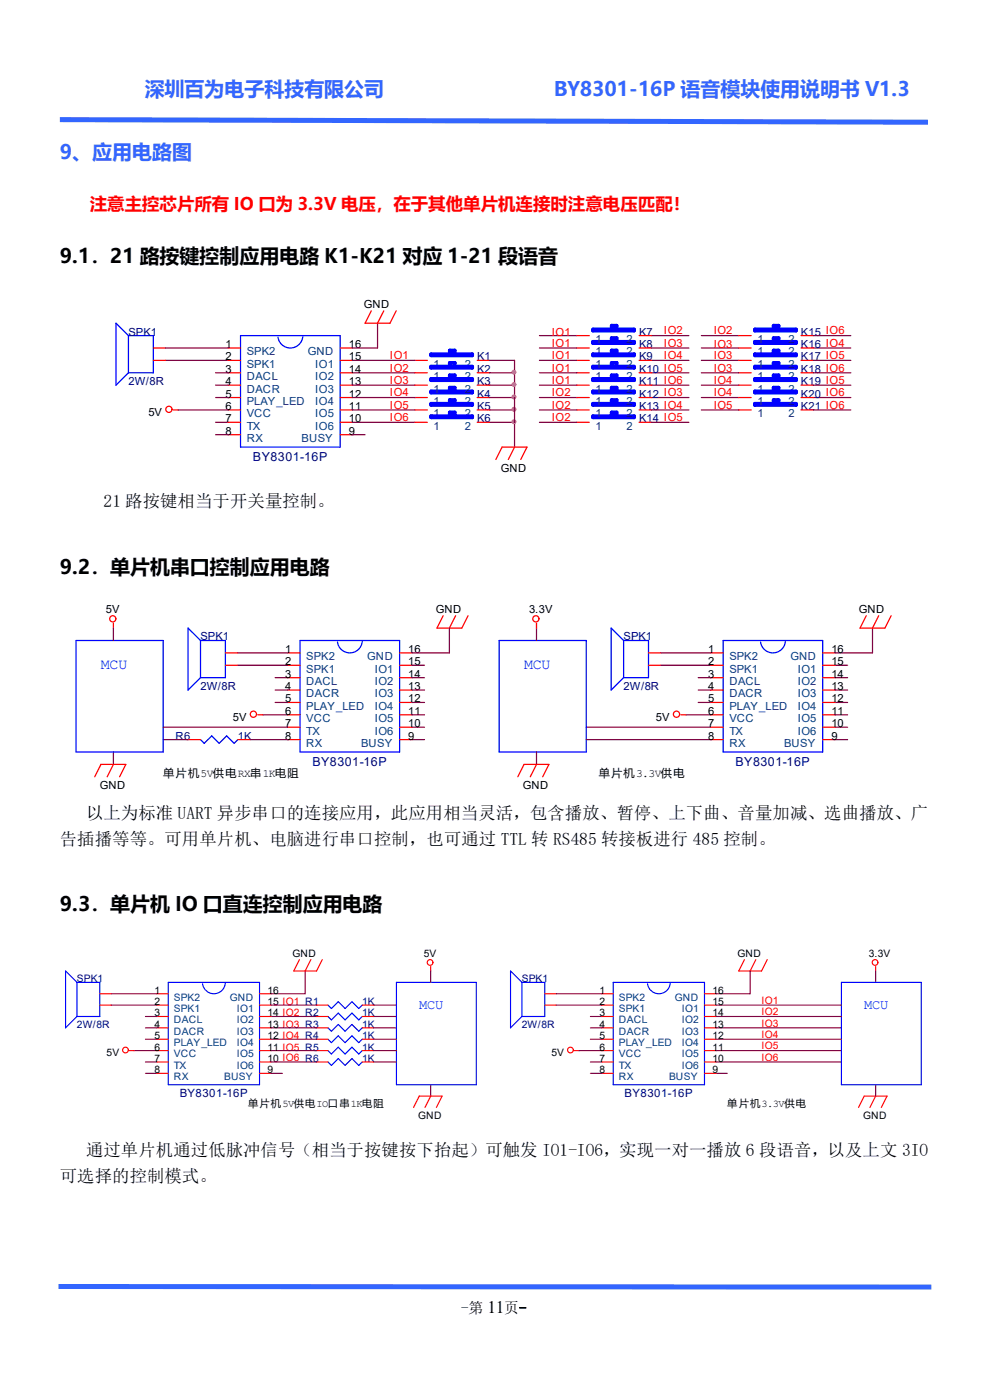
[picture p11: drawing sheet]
<svg xmlns="http://www.w3.org/2000/svg" width="210mm" height="297mm" viewBox="0 0 210 297" stroke-linecap="round" stroke-linejoin="round" font-family="sans-serif">
<g fill="#36f">
<path d="M12.7 24.9l184.2 .5-.1 1.1-184.1-.6z"/>
<path d="M12.4 272.4l185.2 .1v1.1l-185.2-.1z"/>
</g>
<g fill="none" stroke="#800040" stroke-width=".26">
<path d="M35.2 73.8h13.2M35.2 76.5h13.2M45.7 79.1h2.7M74.8 79.1h13.2M74.8 76.5h13.2M80.1 68.6v5.2h-5.3M103.9 79.1h5.2M103.9 76.5h5.2v18.4M114.4 71.2h8M114.4 79.1h8M114.4 73.8h8M114.4 76.5h8"/>
<path d="M138.2 71.2h7.9M138.2 79.1h7.9M138.2 73.8h7.9M138.2 76.5h7.9M148.8 71.2h7.9M148.8 79.1h7.9M148.8 73.8h7.9M148.8 76.5h7.9M172.6 71.2h7.9M172.6 79.1h7.9M172.6 73.8h7.9M172.6 76.5h7.9"/>
<path d="M37.8 87h10.6M45.7 89.6h2.7M45.7 81.7h2.7M45.7 84.3h2.7M45.7 92.2h2.7M74.8 89.6h13.2M74.8 81.7h13.2M74.8 84.3h13.2M74.8 87h13.2M74.8 92.2h2.6M103.9 89.6h5.2M103.9 81.7h5.2"/>
<path d="M103.9 84.3h5.2M103.9 87h5.2M114.4 89.6h8M114.4 81.7h8M114.4 84.3h8M114.4 87h8M138.2 89.6h7.9M138.2 81.7h7.9M138.2 84.3h7.9M138.2 87h7.9M148.8 81.7h7.9M148.8 84.3h7.9"/>
<path d="M148.8 87h7.9M172.6 81.7h7.9M172.6 84.3h7.9M172.6 87h7.9M24.1 133.3v2.6M50.5 138.5h10.5M95.3 133.3v5.2h-7.9M113.8 133.3v2.6M140.2 138.5h10.6M185.1 133.3v5.2h-7.9M24.1 159.5v2.7M34.6 156.9h5.3"/>
<path d="M34.6 154.3h26.4M50.5 141.1h10.5M53.1 156.9h7.9M55.7 151.6h5.3M58.4 146.4h2.6M58.4 143.8h2.6M58.4 149h2.6M87.4 151.6h2.6M87.4 156.9h2.6M87.4 146.4h2.6M87.4 154.3h2.6M87.4 141.1h2.6"/>
<path d="M87.4 143.8h2.6M87.4 149h2.6M113.8 159.5v2.7M124.4 156.9h26.4M124.4 154.3h26.4M140.2 141.1h10.6M145.5 151.6h5.3M148.1 146.4h2.7M148.1 143.8h2.7M148.1 149h2.7M177.2 151.6h2.6M177.2 156.9h2.6"/>
<path d="M177.2 146.4h2.6M177.2 154.3h2.6M177.2 141.1h2.6M177.2 143.8h2.6M177.2 149h2.6"/>
</g>
<g fill="none" stroke="#00f" stroke-width=".79">
<path d="M91.4 75.1h8.8v.3h-8.8zM91.4 77.8h8.8v.2h-8.8zM95.4 75.1v-.7h1.1v.7M95.4 77.8v-.8h1.1v.8M125.8 69.9h8.7v.2h-8.7zM125.8 72.5h8.7v.3h-8.7zM125.8 75.1h8.7v.3h-8.7zM125.8 77.8h8.7v.2h-8.7zM129.8 69.9v-.8h1v.8M129.8 72.5v-.8h1v.8M129.8 75.1v-.7h1v.7M129.8 77.8v-.8h1v.8"/>
<path d="M160.1 72.5h8.8v.3h-8.8zM160.1 75.1h8.8v.3h-8.8zM160.1 77.8h8.8v.2h-8.8zM160.1 69.9h8.8v.2h-8.8zM164.1 72.5v-.8h1.1v.8M164.1 75.1v-.7h1.1v.7M164.1 77.8v-.8h1.1v.8M164.1 69.9v-.8h1.1v.8M91.4 88.3h8.8v.2h-8.8zM91.4 80.4h8.8v.3h-8.8zM91.4 83h8.8v.3h-8.8zM91.4 85.7h8.8v.2h-8.8z"/>
<path d="M95.4 88.3v-.8h1.1v.8M95.4 80.4v-.8h1.1v.8M95.4 83v-.8h1.1v.8M95.4 85.7v-.8h1.1v.8M125.8 88.3h8.7v.2h-8.7zM125.8 80.4h8.7v.3h-8.7zM125.8 83h8.7v.3h-8.7zM125.8 85.7h8.7v.2h-8.7zM129.8 88.3v-.8h1v.8M129.8 80.4v-.8h1v.8M129.8 83v-.8h1v.8M129.8 85.7v-.8h1v.8"/>
<path d="M160.1 83h8.8v.3h-8.8zM160.1 85.7h8.8v.2h-8.8zM160.1 80.4h8.8v.3h-8.8zM164.1 83v-.8h1.1v.8M164.1 85.7v-.8h1.1v.8M164.1 80.4v-.8h1.1v.8"/>
</g>
<g fill="none" stroke="#f00" stroke-width=".26">
<path d="M32.5 73.8h2.7M32.5 76.5h2.7M48.4 73.8h2.6M48.4 76.5h2.6M48.4 79.1h2.6M72.2 73.8h2.6M72.2 76.5h2.6M72.2 79.1h2.6M78.8 65.9l-1.4 2.7h5.3l1.3-2.7M81.4 65.9l-1.3 2.7M88 76.5h2.7M88 79.1h2.7"/>
<path d="M101.2 76.5h2.7M101.2 79.1h2.7M122.4 73.8h2.6M122.4 76.5h2.6M122.4 79.1h2.6M122.4 71.2h2.6M135.6 73.8h2.6M135.6 76.5h2.6M135.6 79.1h2.6M135.6 71.2h2.6M156.7 73.8h2.6M156.7 76.5h2.6"/>
<path d="M156.7 79.1h2.6M156.7 71.2h2.6M169.9 73.8h2.7M169.9 76.5h2.7M169.9 79.1h2.7M169.9 71.2h2.7M36.8 87h1M48.4 89.6h2.6M48.4 81.7h2.6M48.4 84.3h2.6M48.4 87h2.6M48.4 92.2h2.6"/>
<path d="M72.2 89.6h2.6M72.2 81.7h2.6M72.2 84.3h2.6M72.2 87h2.6M72.2 92.2h2.6M88 89.6h2.7M88 81.7h2.7M88 84.3h2.7M88 87h2.7M101.2 89.6h2.7M101.2 81.7h2.7M101.2 84.3h2.7"/>
<path d="M101.2 87h2.7M105.2 97.5l1.3-2.6h5.3l-1.3 2.6M109.1 94.9l-1.3 2.6M122.4 89.6h2.6M122.4 81.7h2.6M122.4 84.3h2.6M122.4 87h2.6M135.6 89.6h2.6M135.6 81.7h2.6M135.6 84.3h2.6M135.6 87h2.6M156.7 81.7h2.6"/>
<path d="M156.7 84.3h2.6M156.7 87h2.6M169.9 81.7h2.7M169.9 84.3h2.7M169.9 87h2.7M24.1 132.2v1.1M47.8 138.5h2.7M61 138.5h2.7M84.8 138.5h2.6M94 130.6l-1.3 2.7h5.3l1.3-2.7M96.6 130.6l-1.3 2.7M113.8 132.2v1.1"/>
<path d="M137.6 138.5h2.6M150.8 138.5h2.6M174.5 138.5h2.7M183.8 130.6l-1.4 2.7h5.3l1.3-2.7M186.4 130.6l-1.3 2.7M39.9 156.9h2.6M47.8 141.1h2.7M50.5 156.9h2.6M54.7 151.6h1M61 141.1h2.7M61 156.9h2.7M61 146.4h2.7"/>
<path d="M61 143.8h2.7M61 149h2.7M61 151.6h2.7M61 154.3h2.7M84.8 141.1h2.6M84.8 156.9h2.6M84.8 146.4h2.6M84.8 143.8h2.6M84.8 149h2.6M84.8 151.6h2.6M84.8 154.3h2.6M137.6 141.1h2.6"/>
<path d="M144.4 151.6h1.1M150.8 141.1h2.6M150.8 156.9h2.6M150.8 146.4h2.6M150.8 143.8h2.6M150.8 149h2.6M150.8 151.6h2.6M150.8 154.3h2.6M174.5 141.1h2.7M174.5 156.9h2.7M174.5 146.4h2.7M174.5 143.8h2.7"/>
<path d="M174.5 149h2.7M174.5 151.6h2.7M174.5 154.3h2.7M20.1 164.8l1.3-2.6h5.3l-1.3 2.6M24.1 162.2l-1.4 2.6M109.8 164.8l1.4-2.6h5.2l-1.3 2.6M113.8 162.2l-1.3 2.6"/>
<circle cx="35.8" cy="86.8" r=".66"/>
<circle cx="23.9" cy="131.3" r=".66"/>
<circle cx="113.7" cy="131.3" r=".66"/>
<circle cx="53.8" cy="151.5" r=".66"/>
<circle cx="143.5" cy="151.5" r=".66"/>
</g>
<g fill="none" stroke="#00f" stroke-width=".26">
<path d="M27.2 71.2h5.3v7.9h-5.3M27.2 71.2v7.9M27.2 71.2l-2.6-2.6v13.1l2.6-2.6M51 71.2h21.2v23.7h-21.2zM64.2 71.4a2.64 2.64 0 0 1-2.6 2.4 2.64 2.64 0 0 1-2.6-2.3M16.1 135.9h18.5v23.6h-18.5zM42.5 135.9h5.3v7.9h-5.3M42.5 135.9v7.9M42.5 135.9l-2.6-2.6v13.1l2.6-2.6M63.7 135.9h21.1v23.6h-21.1zM76.8 136.1a2.64 2.64 0 0 1-2.5 2.4 2.64 2.64 0 0 1-2.7-2.3M105.9 135.9h18.5v23.6h-18.5z"/>
<path d="M132.3 135.9h5.3v7.9h-5.3M132.3 135.9v7.9M132.3 135.9l-2.7-2.6v13.1l2.7-2.6M153.4 135.9h21.1v23.6h-21.1zM166.6 136.1a2.64 2.64 0 0 1-2.6 2.4 2.64 2.64 0 0 1-2.7-2.3M42.5 156.9l.8 .8 1.6-1.6 1.6 1.6 1.6-1.6 1.6 1.6 .8-.8"/>
</g>
<g fill="#f0f" stroke="#f0f" stroke-width=".26">
<circle cx="109" cy="86.8" r=".4"/>
<circle cx="109" cy="84.2" r=".4"/>
<circle cx="109" cy="81.6" r=".4"/>
<circle cx="109" cy="89.5" r=".4"/>
<circle cx="109" cy="79" r=".4"/>
</g>
<g fill="none" stroke="#800040" stroke-width=".24">
<path d="M23.6 210.8h9.7M23.6 213.2h9.7M30.9 218.1h2.4M30.9 215.6h2.4M57.5 218.1h9.7M57.5 215.6h9.7M57.5 213.2h9.7M64.7 206v4.8h-7.2M79.3 218.1h4.8M79.3 215.6h4.8M79.3 213.2h4.8M91.4 206v2.4"/>
<path d="M118 210.8h9.7M118 213.2h9.7M125.2 218.1h2.5M125.2 215.6h2.5M151.9 218.1h26.6M151.9 215.6h26.6M151.9 213.2h26.6M159.1 206v4.8h-7.2M185.7 206v2.4M28.4 222.9h4.9M30.9 227.7h2.4M30.9 220.5h2.4"/>
<path d="M30.9 225.3h2.4M57.5 222.9h9.7M57.5 227.7h2.4M57.5 220.5h9.7M57.5 225.3h9.7M79.3 222.9h4.8M79.3 220.5h4.8M79.3 225.3h4.8M91.4 230.1v2.4M122.8 222.9h4.9M125.2 227.7h2.5M125.2 220.5h2.5"/>
<path d="M125.2 225.3h2.5M151.9 222.9h26.6M151.9 227.7h2.4M151.9 220.5h26.6M151.9 225.3h26.6M185.7 230.1v2.4"/>
</g>
<g fill="none" stroke="#f00" stroke-width=".24">
<path d="M21.2 210.8h2.4M21.2 213.2h2.4M33.3 218.1h2.4M33.3 210.8h2.4M33.3 213.2h2.4M33.3 215.6h2.4M55.1 218.1h2.4M55.1 210.8h2.4M55.1 213.2h2.4M55.1 215.6h2.4M63.5 203.6l-1.2 2.4h4.9l1.2-2.4M65.9 203.6l-1.2 2.4"/>
<path d="M67.2 218.1h2.4M67.2 213.2h2.4M67.2 215.6h2.4M76.8 218.1h2.5M76.8 213.2h2.5M76.8 215.6h2.5M91.4 205v1M115.6 210.8h2.4M115.6 213.2h2.4M127.7 218.1h2.4M127.7 210.8h2.4M127.7 213.2h2.4"/>
<path d="M127.7 215.6h2.4M149.4 218.1h2.5M149.4 210.8h2.5M149.4 213.2h2.5M149.4 215.6h2.5M157.9 203.6l-1.2 2.4h4.8l1.3-2.4M160.3 203.6l-1.2 2.4M185.7 205v1M27.5 222.9h.9M33.3 222.9h2.4M33.3 220.5h2.4M33.3 225.3h2.4"/>
<path d="M33.3 227.7h2.4M55.1 222.9h2.4M55.1 220.5h2.4M55.1 225.3h2.4M55.1 227.7h2.4M67.2 222.9h2.4M67.2 220.5h2.4M67.2 225.3h2.4M76.8 222.9h2.5M76.8 220.5h2.5M76.8 225.3h2.5M87.7 234.9l1.2-2.4h4.9l-1.2 2.4"/>
<path d="M91.4 232.5l-1.3 2.4M121.9 222.9h.9M127.7 222.9h2.4M127.7 220.5h2.4M127.7 225.3h2.4M127.7 227.7h2.4M149.4 222.9h2.5M149.4 220.5h2.5M149.4 225.3h2.5M149.4 227.7h2.5M182.1 234.9l1.2-2.4h4.9l-1.2 2.4M185.7 232.5l-1.2 2.4"/>
<circle cx="91.2" cy="204.2" r=".6"/>
<circle cx="185.6" cy="204.2" r=".6"/>
<circle cx="26.6" cy="222.8" r=".6"/>
<circle cx="121" cy="222.8" r=".6"/>
</g>
<g fill="none" stroke="#00f" stroke-width=".24">
<path d="M16.3 208.4h4.9v7.2h-4.9M16.3 208.4v7.2M16.3 208.4l-2.4-2.4v12.1l2.4-2.5M35.7 208.4h19.4v21.7h-19.4zM47.8 208.6a2.42 2.42 0 0 1-2.4 2.2 2.42 2.42 0 0 1-2.4-2.1M69.6 218.1l.7 .7 1.5-1.5 1.4 1.5 1.5-1.5 1.4 1.5 .7-.7M69.6 213.2l.7 .8 1.5-1.5 1.4 1.5 1.5-1.5 1.4 1.5 .7-.8M69.6 215.6l.7 .8 1.5-1.5 1.4 1.5 1.5-1.5 1.4 1.5 .7-.8M84.1 208.4h16.9v21.7h-16.9zM110.7 208.4h4.9v7.2h-4.9M110.7 208.4v7.2M110.7 208.4l-2.4-2.4v12.1l2.4-2.5"/>
<path d="M130.1 208.4h19.3v21.7h-19.3zM142.2 208.6a2.42 2.42 0 0 1-2.4 2.2 2.42 2.42 0 0 1-2.4-2.1M178.5 208.4h16.9v21.7h-16.9zM69.6 220.5l.7 .7 1.5-1.5 1.4 1.5 1.5-1.5 1.4 1.5 .7-.7M69.6 222.9l.7 .7 1.5-1.4 1.4 1.4 1.5-1.4 1.4 1.4 .7-.7M69.6 225.3l.7 .7 1.5-1.4 1.4 1.4 1.5-1.4 1.4 1.4 .7-.7"/>
</g>
<g font-size="4.2" fill="#36f">
<text x="30.7" y="20.3">深圳百为电子科技有限公司</text>
<text x="117.5" y="20.3">BY8301-16P 语音模块使用说明书 V1.3</text>
<text x="12.7" y="33.7">9、应用电路图</text>
</g>
<g font-size="4.2">
<text x="12.7" y="55.7">9.1．21 路按键控制应用电路 K1-K21 对应 1-21 段语音</text>
<text x="12.7" y="121.8">9.2．单片机串口控制应用电路</text>
<text x="12.7" y="193.3">9.3．单片机 IO 口直连控制应用电路</text>
</g>
<text font-size="3.7" fill="#f00" x="19" y="44.5">注意主控芯片所有 IO 口为 3.3V 电压，在于其他单片机连接时注意电压匹配！</text>
<g font-size="3.7">
<text x="22" y="107.6">21 路按键相当于开关量控制。</text>
<text x="18.2" y="173.7">以上为标准 UART 异步串口的连接应用，此应用相当灵活，包含播放、暂停、上下曲、音量加减、选曲播放、广</text>
<text x="12.7" y="179.2">告插播等等。可用单片机、电脑进行串口控制，也可通过 TTL 转 RS485 转接板进行 485 控制。</text>
<text x="18.2" y="245.2">通过单片机通过低脉冲信号（相当于按键按下抬起）可触发 IO1-IO6，实现一对一播放 6 段语音，以及上文 3IO</text>
<text x="12.7" y="250.7">可选择的控制模式。</text>
<text x="103.4" y="278.6">11</text>
</g>
<g font-size="3.2" fill="#00f">
<text x="21.4" y="141.9">MCU</text>
<text x="111.2" y="141.9">MCU</text>
</g>
<g font-size="3.2">
<text x="97.8" y="278.6">-第</text>
<text x="106.9" y="278.6">页-</text>
</g>
<g font-size="2.9" fill="#00f">
<text x="88.9" y="214">MCU</text>
<text x="183.3" y="214">MCU</text>
</g>
<g font-size="2.6" fill="#000080">
<text x="53.7" y="97.7">BY8301-16P</text>
<text x="66.3" y="162.4">BY8301-16P</text>
<text x="156" y="162.4">BY8301-16P</text>
</g>
<g font-size="2.4">
<text x="77.2" y="65.4">GND</text>
<text x="47.9" y="73.8">1</text>
<text x="47.9" y="76.5">2</text>
<text x="74" y="76.5">15</text>
<text x="74" y="73.8">16</text>
<text x="47.9" y="81.7">4</text>
<text x="47.9" y="79.1">3</text>
<text x="74" y="81.7">13</text>
<text x="74" y="79.1">14</text>
<text x="31.5" y="88.3">5V</text>
<text x="47.9" y="84.3">5</text>
<text x="47.9" y="87">6</text>
<text x="47.9" y="89.6">7</text>
<text x="74" y="89.6">10</text>
<text x="74" y="87">11</text>
<text x="74" y="84.3">12</text>
<text x="47.9" y="92.2">8</text>
<text x="74" y="92.2">9</text>
<text x="106.2" y="100.1">GND</text>
<text x="22.5" y="130.1">5V</text>
<text x="92.4" y="130.1">GND</text>
<text x="112.2" y="130.1">3.3V</text>
<text x="182.2" y="130.1">GND</text>
<text x="60.5" y="138.5">1</text>
<text x="60.5" y="141.1">2</text>
<text x="60.5" y="143.8">3</text>
<text x="86.6" y="143.8">14</text>
<text x="86.6" y="141.1">15</text>
<text x="86.6" y="138.5">16</text>
<text x="150.2" y="138.5">1</text>
<text x="150.2" y="141.1">2</text>
<text x="150.2" y="143.8">3</text>
<text x="176.4" y="143.8">14</text>
<text x="176.4" y="141.1">15</text>
<text x="176.4" y="138.5">16</text>
<text x="60.5" y="146.4">4</text>
<text x="60.5" y="149">5</text>
<text x="86.6" y="149">12</text>
<text x="86.6" y="146.4">13</text>
<text x="150.2" y="146.4">4</text>
<text x="150.2" y="149">5</text>
<text x="176.4" y="149">12</text>
<text x="176.4" y="146.4">13</text>
<text x="49.4" y="153">5V</text>
<text x="60.5" y="151.6">6</text>
<text x="60.5" y="154.3">7</text>
<text x="86.6" y="154.3">10</text>
<text x="86.6" y="151.6">11</text>
<text x="139.1" y="153">5V</text>
<text x="150.2" y="151.6">6</text>
<text x="150.2" y="154.3">7</text>
<text x="176.4" y="154.3">10</text>
<text x="176.4" y="151.6">11</text>
<text x="60.5" y="156.9">8</text>
<text x="86.6" y="156.9">9</text>
<text x="150.2" y="156.9">8</text>
<text x="176.4" y="156.9">9</text>
<text x="21.2" y="167.4">GND</text>
<text x="34.6" y="164.8">单片机5V供电RX串1K电阻</text>
<text x="110.9" y="167.4">GND</text>
<text x="127" y="164.8">单片机3.3V供电</text>
</g>
<g font-size="2.4" fill="#000080">
<text x="27.2" y="71.2">SPK1</text>
<text x="135.6" y="71.2">K7</text>
<text x="169.9" y="71.2">K15 IO6</text>
<text x="101.2" y="76.5">K1</text>
<text x="135.6" y="73.8">K8</text>
<text x="135.6" y="76.5">K9</text>
<text x="169.9" y="73.8">K16 IO4</text>
<text x="169.9" y="76.5">K17 IO5</text>
<text x="27.2" y="81.7">2W/8R</text>
<text x="101.2" y="79.1">K2</text>
<text x="101.2" y="81.7">K3</text>
<text x="135.6" y="79.1">K10 IO5</text>
<text x="135.6" y="81.7">K11 IO6</text>
<text x="169.9" y="79.1">K18 IO6</text>
<text x="169.9" y="81.7">K19 IO5</text>
<text x="101.2" y="84.3">K4</text>
<text x="101.2" y="87">K5</text>
<text x="101.2" y="89.6">K6</text>
<text x="135.6" y="89.6">K14 IO5</text>
<text x="135.6" y="87">K13 IO4</text>
<text x="135.6" y="84.3">K12 IO3</text>
<text x="169.9" y="87">K21 IO6</text>
<text x="169.9" y="84.3">K20 IO6</text>
<text x="42.5" y="135.9">SPK1</text>
<text x="132.3" y="135.9">SPK1</text>
<text x="42.5" y="146.4">2W/8R</text>
<text x="132.3" y="146.4">2W/8R</text>
<text x="37.3" y="156.9">R6</text>
<text x="50.5" y="156.9">1K</text>
<text x="38.1" y="232.8">BY8301-16P</text>
<text x="132.5" y="232.8">BY8301-16P</text>
</g>
<g font-size="2.4" fill="#f00">
<text x="117.1" y="71.2">IO1</text>
<text x="140.9" y="70.9">IO2</text>
<text x="151.4" y="70.9">IO2</text>
<text x="82.7" y="76.2">IO1</text>
<text x="117.1" y="76.2">IO1</text>
<text x="117.1" y="73.6">IO1</text>
<text x="140.9" y="73.6">IO3</text>
<text x="140.9" y="76.2">IO4</text>
<text x="151.4" y="76.2">IO3</text>
<text x="151.4" y="73.8">IO3</text>
<text x="82.7" y="78.8">IO2</text>
<text x="82.7" y="81.4">IO3</text>
<text x="117.1" y="81.4">IO1</text>
<text x="117.1" y="78.8">IO1</text>
<text x="151.4" y="81.4">IO4</text>
<text x="151.4" y="78.8">IO3</text>
<text x="82.7" y="89.3">IO6</text>
<text x="82.7" y="84.1">IO4</text>
<text x="82.7" y="86.7">IO5</text>
<text x="117.1" y="84.1">IO2</text>
<text x="117.1" y="89.3">IO2</text>
<text x="117.1" y="86.7">IO2</text>
<text x="151.4" y="86.7">IO5</text>
<text x="151.4" y="84.1">IO4</text>
</g>
<g font-size="2.4" fill="#004080">
<text x="52.3" y="75.4">SPK2</text>
<text x="65.3" y="75.4">GND</text>
<text x="126.3" y="75.4">1</text>
<text x="126.3" y="72.8">1</text>
<text x="132.9" y="75.4">2</text>
<text x="132.9" y="72.8">2</text>
<text x="160.7" y="75.4">1</text>
<text x="160.7" y="72.8">1</text>
<text x="167.3" y="75.4">2</text>
<text x="167.3" y="72.8">2</text>
<text x="52.3" y="78">SPK1</text>
<text x="52.3" y="83.3">DACR</text>
<text x="52.3" y="80.7">DACL</text>
<text x="66.9" y="83.3">IO3</text>
<text x="66.9" y="80.7">IO2</text>
<text x="66.9" y="78">IO1</text>
<text x="92" y="78">1</text>
<text x="92" y="80.7">1</text>
<text x="92" y="83.3">1</text>
<text x="98.6" y="78">2</text>
<text x="98.6" y="80.7">2</text>
<text x="98.6" y="83.3">2</text>
<text x="126.3" y="80.7">1</text>
<text x="126.3" y="78">1</text>
<text x="126.3" y="83.3">1</text>
<text x="132.9" y="80.7">2</text>
<text x="132.9" y="78">2</text>
<text x="132.9" y="83.3">2</text>
<text x="160.7" y="80.7">1</text>
<text x="160.7" y="83.3">1</text>
<text x="160.7" y="78">1</text>
<text x="167.3" y="80.7">2</text>
<text x="167.3" y="83.3">2</text>
<text x="167.3" y="78">2</text>
<text x="52.3" y="85.9">PLAY_LED</text>
<text x="52.3" y="88.5">VCC</text>
<text x="66.9" y="88.5">IO5</text>
<text x="66.9" y="85.9">IO4</text>
<text x="92" y="85.9">1</text>
<text x="92" y="88.5">1</text>
<text x="98.6" y="85.9">2</text>
<text x="98.6" y="88.5">2</text>
<text x="126.3" y="88.5">1</text>
<text x="126.3" y="85.9">1</text>
<text x="132.9" y="88.5">2</text>
<text x="132.9" y="85.9">2</text>
<text x="160.7" y="88.5">1</text>
<text x="160.7" y="85.9">1</text>
<text x="167.3" y="88.5">2</text>
<text x="167.3" y="85.9">2</text>
<text x="52.3" y="91.2">TX</text>
<text x="52.3" y="93.8">RX</text>
<text x="64" y="93.8">BUSY</text>
<text x="66.9" y="91.2">IO6</text>
<text x="92" y="91.2">1</text>
<text x="98.6" y="91.2">2</text>
<text x="126.3" y="91.2">1</text>
<text x="132.9" y="91.2">2</text>
<text x="65" y="140.1">SPK2</text>
<text x="65" y="142.7">SPK1</text>
<text x="77.9" y="140.1">GND</text>
<text x="79.5" y="142.7">IO1</text>
<text x="154.7" y="140.1">SPK2</text>
<text x="154.7" y="142.7">SPK1</text>
<text x="167.7" y="140.1">GND</text>
<text x="169.2" y="142.7">IO1</text>
<text x="65" y="148">DACR</text>
<text x="65" y="145.3">DACL</text>
<text x="79.5" y="148">IO3</text>
<text x="79.5" y="145.3">IO2</text>
<text x="154.7" y="148">DACR</text>
<text x="154.7" y="145.3">DACL</text>
<text x="169.2" y="148">IO3</text>
<text x="169.2" y="145.3">IO2</text>
<text x="65" y="150.6">PLAY_LED</text>
<text x="65" y="153.2">VCC</text>
<text x="65" y="155.9">TX</text>
<text x="79.5" y="155.9">IO6</text>
<text x="79.5" y="153.2">IO5</text>
<text x="79.5" y="150.6">IO4</text>
<text x="154.7" y="150.6">PLAY_LED</text>
<text x="154.7" y="153.2">VCC</text>
<text x="154.7" y="155.9">TX</text>
<text x="169.2" y="155.9">IO6</text>
<text x="169.2" y="153.2">IO5</text>
<text x="169.2" y="150.6">IO4</text>
<text x="65" y="158.5">RX</text>
<text x="76.6" y="158.5">BUSY</text>
<text x="154.7" y="158.5">RX</text>
<text x="166.3" y="158.5">BUSY</text>
</g>
<g font-size="2.2">
<text x="62.1" y="203.1">GND</text>
<text x="89.9" y="203.1">5V</text>
<text x="156.5" y="203.1">GND</text>
<text x="184.3" y="203.1">3.3V</text>
<text x="32.8" y="210.8">1</text>
<text x="32.8" y="213.2">2</text>
<text x="32.8" y="215.6">3</text>
<text x="56.7" y="215.6">14 IO2 R2</text>
<text x="56.7" y="213.2">15 IO1 R1</text>
<text x="56.7" y="210.8">16</text>
<text x="127.2" y="210.8">1</text>
<text x="127.2" y="213.2">2</text>
<text x="127.2" y="215.6">3</text>
<text x="151.1" y="215.6">14</text>
<text x="151.1" y="213.2">15</text>
<text x="151.1" y="210.8">16</text>
<text x="32.8" y="218.1">4</text>
<text x="32.8" y="220.5">5</text>
<text x="56.7" y="220.5">12 IO4 R4</text>
<text x="56.7" y="218.1">13 IO3 R3</text>
<text x="127.2" y="218.1">4</text>
<text x="127.2" y="220.5">5</text>
<text x="151.1" y="220.5">12</text>
<text x="151.1" y="218.1">13</text>
<text x="22.6" y="224.1">5V</text>
<text x="32.8" y="222.9">6</text>
<text x="32.8" y="225.3">7</text>
<text x="32.8" y="227.7">8</text>
<text x="56.7" y="227.7">9</text>
<text x="56.7" y="225.3">10 IO6 R6</text>
<text x="56.7" y="222.9">11 IO5 R5</text>
<text x="117" y="224.1">5V</text>
<text x="127.2" y="222.9">6</text>
<text x="127.2" y="225.3">7</text>
<text x="127.2" y="227.7">8</text>
<text x="151.1" y="227.7">9</text>
<text x="151.1" y="225.3">10</text>
<text x="151.1" y="222.9">11</text>
<text x="52.6" y="234.9">单片机5V供电IO口串1K电阻</text>
<text x="88.7" y="237.4">GND</text>
<text x="154.3" y="234.9">单片机3.3V供电</text>
<text x="183.1" y="237.4">GND</text>
</g>
<g font-size="2.2" fill="#000080">
<text x="16.3" y="208.4">SPK1</text>
<text x="110.7" y="208.4">SPK1</text>
<text x="76.8" y="213.2">1K</text>
<text x="76.8" y="215.6">1K</text>
<text x="16.3" y="218.1">2W/8R</text>
<text x="76.8" y="218.1">1K</text>
<text x="76.8" y="220.5">1K</text>
<text x="110.7" y="218.1">2W/8R</text>
<text x="76.8" y="222.9">1K</text>
<text x="76.8" y="225.3">1K</text>
</g>
<g font-size="2.2" fill="#004080">
<text x="36.9" y="212.3">SPK2</text>
<text x="36.9" y="214.7">SPK1</text>
<text x="48.8" y="212.3">GND</text>
<text x="50.2" y="214.7">IO1</text>
<text x="131.3" y="212.3">SPK2</text>
<text x="131.3" y="214.7">SPK1</text>
<text x="143.2" y="212.3">GND</text>
<text x="144.6" y="214.7">IO1</text>
<text x="36.9" y="219.5">DACR</text>
<text x="36.9" y="217.1">DACL</text>
<text x="36.9" y="221.9">PLAY_LED</text>
<text x="50.2" y="221.9">IO4</text>
<text x="50.2" y="219.5">IO3</text>
<text x="50.2" y="217.1">IO2</text>
<text x="131.3" y="219.5">DACR</text>
<text x="131.3" y="217.1">DACL</text>
<text x="131.3" y="221.9">PLAY_LED</text>
<text x="144.6" y="221.9">IO4</text>
<text x="144.6" y="219.5">IO3</text>
<text x="144.6" y="217.1">IO2</text>
<text x="36.9" y="224.3">VCC</text>
<text x="36.9" y="226.7">TX</text>
<text x="50.2" y="226.7">IO6</text>
<text x="50.2" y="224.3">IO5</text>
<text x="131.3" y="224.3">VCC</text>
<text x="131.3" y="226.7">TX</text>
<text x="144.6" y="226.7">IO6</text>
<text x="144.6" y="224.3">IO5</text>
<text x="36.9" y="229.2">RX</text>
<text x="47.6" y="229.2">BUSY</text>
<text x="131.3" y="229.2">RX</text>
<text x="141.9" y="229.2">BUSY</text>
</g>
<g font-size="2.2" fill="#f00">
<text x="161.5" y="213">IO1</text>
<text x="161.5" y="215.4">IO2</text>
<text x="161.5" y="217.8">IO3</text>
<text x="161.5" y="220.2">IO4</text>
<text x="161.5" y="222.6">IO5</text>
<text x="161.5" y="225.1">IO6</text>
</g>
</svg>
